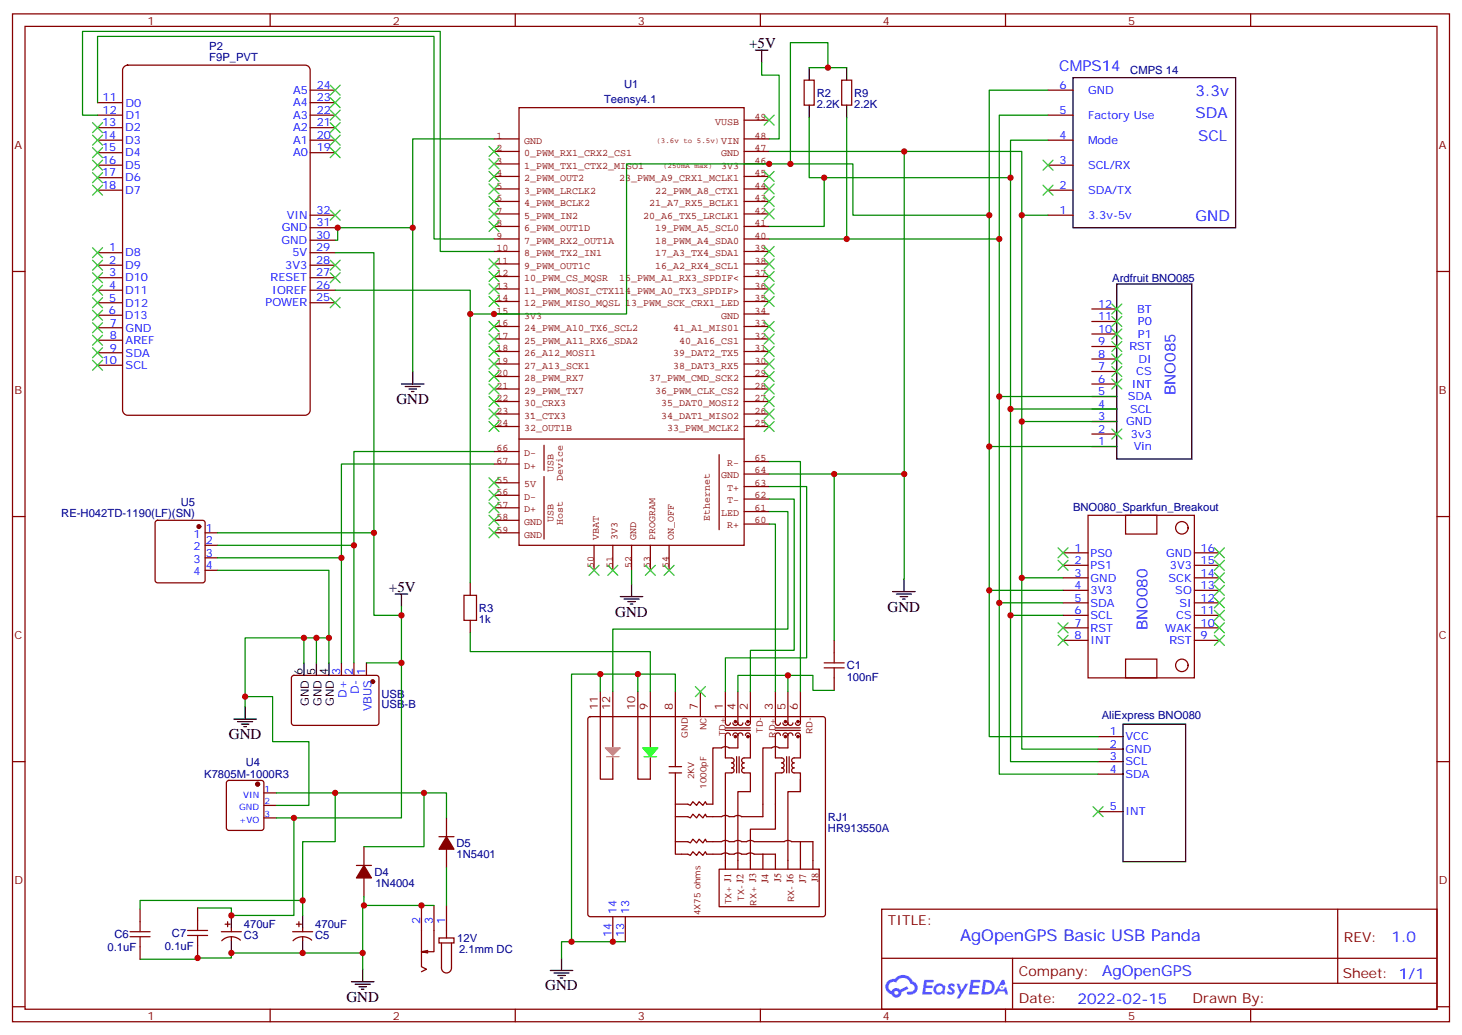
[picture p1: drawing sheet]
<svg xmlns="http://www.w3.org/2000/svg" width="412mm" height="292mm" viewBox="0 0 412 292" stroke-linecap="round" stroke-linejoin="round" font-family="sans-serif">
<g fill="none" stroke="#870000" stroke-width=".35">
<path d="M3.5 3.9h405.4v284.4h-405.4zM7.1 7.4h398.2v277.3h-398.2zM76.2 3.9v3.5M145.3 3.9v3.5M214.5 3.9v3.5M283.6 3.9v3.5M352.8 3.9v3.5M3.5 76.6h3.6M405.3 76.6h3.6M3.5 145.7h3.6M405.3 145.7h3.6M3.5 214.9h3.6"/>
<path d="M405.3 214.9h3.6M248.7 256.5h156.6v28.2h-156.6zM377.3 256.5v20.9M248.7 270.4h156.5M285.6 277.4h119.6M285.6 270.4v14.1M3.5 284h3.6M76.2 284.7v3.6M145.3 284.7v3.6M214.5 284.7v3.6M283.6 284.7v3.6M352.8 284.7v3.6"/>
<path d="M405.3 284h3.6"/>
</g>
<g fill="#5487ff">
<path d="M267.7 277.7a1.22 1.22 0 0 1 1.7 .2l-.4 .6a.47 .47 0 0 0-.3-.4 .47 .47 0 0 0-.5 .2v.1a1.23 1.23 0 0 1 .8 2 1.44 1.44 0 0 1-2-.3l.5-.6 .7 .5a.29 .29 0 0 0 .3-.3 .29 .29 0 0 0-.2-.3 1.04 1.04 0 0 1-.6-1.7z"/>
<path d="M260.7 276.4h2.4l.3 .2-.2 .5-1.8 .1-.1 .8h1.5l.3 .4-.3 .4h-1.6l-.2 1.1h1.7l.2 .3-.2 .3-2.6 .1z"/>
<path d="M273.8 276.4h2.4l.3 .2-.1 .5-1.8 .1-.2 .8h1.6l.3 .4-.4 .4h-1.6l-.1 1.1h1.7l.2 .3-.2 .3-2.6 .1z"/>
<path d="M282.6 276.4h.7l.3 1.3-.6 .3a.69 .69 0 0 0-1 .3 .69 .69 0 0 0 .4 .9 .69 .69 0 0 0 .9-.6l.5-.2 .6 2.2h-.8l-.2-.9h-1.8l-.5 .9h-.8z"/>
<path d="M269.8 277.5h.8l.6 1.8 1.1-1.8h.9l-2.6 4.2h-.8l.9-1.5z"/>
<path d="M277.4 276.4l-.6 4.2h1.3a2.11 2.11 0 0 0 2.5-2.1 2.11 2.11 0 0 0-2.5-2.1zM278.1 277.2a1.39 1.39 0 0 1 1.7 1.4 1.39 1.39 0 0 1-1.8 1.3h-.3z"/>
<path d="M263.7 278.1a1.54 1.54 0 0 0-.1 2.1 1.54 1.54 0 0 0 2.2 .1l.6 .3 .3-2.3-.2-.3h-.4a1.49 1.49 0 0 0-2.4 .1zM264 279.1a.94 .94 0 0 1 1.8 0 .94 .94 0 0 1-1.8 0z"/>
<path d="M250.4 276.8a2.18 2.18 0 0 0 1.1 3.7 1.44 1.44 0 0 0 1.6 .9 1.44 1.44 0 0 0 1.2-1.4l2-1-.5-.8-1.9 1a1.47 1.47 0 0 0-2.4 .4 1.39 1.39 0 0 1-.7-1.9 1.39 1.39 0 0 1 2-.5 2.12 2.12 0 0 1 2.2-1.3 2.12 2.12 0 0 1 1.9 1.7 1.14 1.14 0 0 1 1.1 1.4 1.14 1.14 0 0 1-1.7 .7 .43 .43 0 0 0-.5 .4 .43 .43 0 0 0 .4 .5 1.98 1.98 0 0 0 2.5-1.2 1.98 1.98 0 0 0-1.2-2.6 3.1 3.1 0 0 0-5.3-.6l-.9 .1zM252.3 280.1a.55 .55 0 0 1 1.1 0 .55 .55 0 0 1-1.1 0z"/>
<circle cx="282.6" cy="278.5" r=".26"/>
</g>
<g fill="none" stroke="#850000" stroke-width=".35">
<path d="M139.3 39.2h7.1M146.4 30.4h63.5v123.4h-63.5zM209.9 39.2h7.1M209.9 33.9h7.1M139.3 56.8h7.1M139.3 53.3h7.1M139.3 49.8h7.1M139.3 46.2h7.1M139.3 42.7h7.1M209.9 56.8h7.1M209.9 53.3h7.1M209.9 49.8h7.1"/>
<path d="M209.9 46.2h7.1M209.9 42.7h7.1M139.3 70.9h7.1M139.3 74.5h7.1M139.3 78h7.1M139.3 67.4h7.1M139.3 63.9h7.1M139.3 60.4h7.1M209.9 70.9h7.1M209.9 74.5h7.1M209.9 78h7.1M209.9 67.4h7.1"/>
<path d="M209.9 63.9h7.1M209.9 60.4h7.1M139.3 81.5h7.1M139.3 85.1h7.1M139.3 88.6h7.1M139.3 92.1h7.1M139.3 95.6h7.1M139.3 99.2h7.1M209.9 81.5h7.1M209.9 85.1h7.1M209.9 88.6h7.1M209.9 92.1h7.1"/>
<path d="M209.9 95.6h7.1M209.9 99.2h7.1M139.3 102.7h7.1M139.3 106.2h7.1M139.3 109.7h7.1M139.3 113.3h7.1M139.3 116.8h7.1M149.9 116.8h.1M209.9 102.7h7.1M209.9 106.2h7.1M209.9 109.7h7.1M209.9 113.3h7.1"/>
<path d="M209.9 116.8h7.1M139.3 120.3h7.1M139.3 136.2h7.1M139.3 139.7h7.1M139.3 127.4h7.1M139.3 130.9h7.1M146.4 123.9h63.5M153.5 125.6v7.1M153.5 134.4v17.7M202.8 128.3v21.1M209.9 120.3h7.1M209.9 137.3h7.1"/>
<path d="M209.9 133.7h7.1M209.9 130.2h7.1M139.3 143.3h7.1M139.3 146.8h7.1M139.3 150.3h7.1M167.6 153.8v7.1M172.9 153.8v7.1M178.2 153.8v7.1M183.4 153.8v7.1M188.7 153.8v7.1M209.9 147.8h7.1M209.9 144.3h7.1"/>
<path d="M209.9 140.8h7.1"/>
</g>
<g fill="none" stroke="#000" stroke-width=".35">
<path d="M213.1 14.1h3.5M214.8 14.1v3.6M228.2 19.1v3.5M238.8 19.1v3.5M228.2 29.7v3.5M238.8 29.7v3.5M302.7 21.9h45.8v42.3h-45.8zM315 80.1h21.2v49.4h-21.2zM113.2 108.3h6.4M114.3 109h4.2M115.4 109.7h2.1M116.1 110.5h.7"/>
<path d="M116.4 104.8v3.5M111.5 167.6h3.5M113.2 167.6v3.5M175 168.3h6.3M176 169h4.3M177.1 169.7h2.1M177.8 170.4h.7M178.2 164.8v3.5M251.8 166.9h6.3M252.9 167.6h4.2M253.9 168.3h2.1M254.6 169h.7"/>
<path d="M255 163.4v3.5M69.1 199.4v3.5M85.7 187v3.5M89.3 187v3.5M92.8 187v3.5M66 202.9h6.3M67 203.6h4.3M68.1 204.3h2.1M68.8 205h.7M316.8 204.3h17.6v38.8h-17.6zM65.3 258.3v3.5M85.4 258.3v3.5"/>
<path d="M65.3 265.3v3.6M85.4 265.3v3.6M99.1 277h6.4M100.2 277.7h4.2M101.2 278.4h2.2M102 279.1h.7M102.3 273.4v3.6M155.2 273.8h6.4M156.3 274.5h4.2M157.3 275.2h2.2M158 275.9h.7M158.4 270.3v3.5"/>
</g>
<g fill="none" stroke="#870000" stroke-width=".35">
<path d="M27.5 32.5h7.1M27.5 39.5h7.1M27.5 29h7.1M27.5 36h7.1M87.5 25.4h7M87.5 32.5h7M87.5 39.5h7M87.5 29h7M87.5 36h7M226.8 22.6h2.9v7.1h-2.9zM237.4 22.6h2.8v7.1h-2.8zM295.6 25.4h7.1"/>
<path d="M295.6 32.5h7.1M295.6 39.5h7.1M27.5 46.6h7.1M27.5 53.7h7.1M27.5 43.1h7.1M27.5 50.1h7.1M87.5 43.1h7M295.6 46.6h7.1M295.6 53.7h7.1M27.5 71.3h7.1M27.5 74.8h7.1M27.5 78.4h7.1"/>
<path d="M87.5 60.7h7M87.5 71.3h7M87.5 74.8h7M87.5 78.4h7M87.5 67.8h7M87.5 64.2h7M295.6 60.7h7.1M27.5 81.9h7.1M27.5 85.4h7.1M27.5 88.9h7.1M27.5 92.5h7.1M27.5 96h7.1"/>
<path d="M27.5 99.5h7.1M87.5 81.9h7M87.5 85.4h7M308 97.8h7M308 94.2h7M308 90.7h7M308 87.2h7M27.5 103h7.1M308 118.9h7M308 115.4h7M308 111.9h7M308 108.3h7"/>
<path d="M308 104.8h7M308 101.3h7M308 126h7M308 122.4h7M44 147l.4-.2h12.7l.5 .2 .3 .5v16.2l-.3 .5-.5 .2h-12.7l-.4-.2-.3-.5v-16.2zM57.9 150.3h3.5M57.9 153.8h3.5M57.9 157.4h3.5M299.9 159.5h7M299.9 156h7M306.9 145.4h30v45.8h-30zM317.5 145.4h8.8v5.3h-8.8z"/>
<path d="M336.9 159.5h7.1M336.9 156h7.1M57.9 160.9h3.5M132.6 164.4v3.6M132.6 175v3.5M299.9 163h7M299.9 166.5h7M299.9 170.1h7M299.9 173.6h7M299.9 177.1h7M336.9 163h7.1M336.9 166.5h7.1"/>
<path d="M336.9 170.1h7.1M336.9 173.6h7.1M336.9 177.1h7.1M82.4 190.7l.5-.2 23.6 .1 .4 .6-.1 13-.6 .4h-23.6l-.4-.7v-12.7zM96.3 187v3.5M99.8 187v3.5M103.4 187v3.5M169.3 195.1v24.7h3.6v-6M172.9 195.1v15.5M179.9 195.1v24.7h3.5v-6M183.4 195.1v15.5M190.5 195.1v21.2"/>
<path d="M197.6 195.1v7.1M204.6 195.1v8.8a.71 .71 0 0 0 .7 .7 .71 .71 0 0 0 .7-.7M208.1 195.1v8.8M211.7 195.1v8.8a.71 .71 0 0 1-.7 .7 .71 .71 0 0 1-.7-.7M218.7 195.1v8.8a.71 .71 0 0 0 .7 .7 .71 .71 0 0 0 .7-.7M222.2 195.1v8.8M225.8 195.1v8.8a.71 .71 0 0 1-.7 .7 .71 .71 0 0 1-.7-.7M235.3 180.7v3.5M235.3 191.2v3.6M299.9 180.7h7M317.5 185.9h8.8v5.3h-8.8zM336.9 180.7h7.1"/>
<path d="M166 202.4l.5-.2h65.6l.5 .2 .2 .5v55l-.2 .5-.5 .2h-65.6l-.5-.2-.2-.5v-55zM188.7 218.1h3.6M188.7 216.3h3.6M190.5 218.1v22.9h3.5l.7 .3 .7-1 1.1 1 .7-1 1.1 1 .7-1 .3 .7h4.3M203.6 211h-2.5v15.9h-1.8l-.3-.7-.7 1-1.1-1-.7 1-1.1-1-.7 1-.7-.3h-3.5M204.6 205.4h7.1M204.6 206.1h7.1M206 207.5a.71 .71 0 0 0-.7-.7 .71 .71 0 0 0-.7 .7v6.3h1.8a.71 .71 0 0 1 .7 .7 .71 .71 0 0 1-.7 .7 .71 .71 0 0 1 .7 .7 .71 .71 0 0 1-.7 .7 .71 .71 0 0 1 .7 .7 .71 .71 0 0 1-.7 .8h-1.8v27.1M206.7 203.9a.71 .71 0 0 0 .7 .7 .71 .71 0 0 0 .7-.7M206.7 207.5a.71 .71 0 0 1 .7-.7 .71 .71 0 0 1 .7 .7M207.8 213.5v4.6M208.1 203.9a.71 .71 0 0 0 .7 .7 .71 .71 0 0 0 .7-.7"/>
<path d="M208.1 207.5a.71 .71 0 0 1 .7-.7 .71 .71 0 0 1 .7 .7M208.1 207.5v3.5h-2.4a1.77 1.77 0 0 0-2.1 0M208.5 213.5v4.6M210.3 207.5a.71 .71 0 0 1 .7-.7 .71 .71 0 0 1 .7 .7v6.3h-1.8a.71 .71 0 0 0-.7 .7 .71 .71 0 0 0 .7 .7 .71 .71 0 0 0-.7 .7 .71 .71 0 0 0 .7 .7 .71 .71 0 0 0-.7 .7 .71 .71 0 0 0 .7 .8h1.8v5.2h-3.6v21.9M218.7 205.4h7.1M218.7 206.1h7.1M220.1 207.5a.71 .71 0 0 0-.7-.7 .71 .71 0 0 0-.7 .7v6.3h1.8a.71 .71 0 0 1 .7 .7 .71 .71 0 0 1-.7 .7 .71 .71 0 0 1 .7 .7 .71 .71 0 0 1-.7 .7 .71 .71 0 0 1 .7 .7 .71 .71 0 0 1-.7 .8h-1.8v15.8h-7v11.3M220.8 203.9a.71 .71 0 0 0 .7 .7 .71 .71 0 0 0 .7-.7M220.8 207.5a.71 .71 0 0 1 .7-.7 .71 .71 0 0 1 .7 .7M221.9 213.5v4.6M222.2 203.9a.71 .71 0 0 0 .8 .7 .71 .71 0 0 0 .7-.7M222.2 207.5a.71 .71 0 0 1 .8-.7 .71 .71 0 0 1 .7 .7"/>
<path d="M222.2 207.5v3.5h-2.4a1.77 1.77 0 0 0-2.1 0h-2.5v19.4h-6a1.77 1.77 0 0 0-2.1 0h-1.4a1.77 1.77 0 0 0-2.1 0M222.6 213.5v4.6M224.4 207.5a.71 .71 0 0 1 .7-.7 .71 .71 0 0 1 .7 .7v6.3h-1.8a.71 .71 0 0 0-.7 .7 .71 .71 0 0 0 .7 .7 .71 .71 0 0 0-.7 .7 .71 .71 0 0 0 .7 .7 .71 .71 0 0 0-.7 .7 .71 .71 0 0 0 .7 .8h1.8v5.2M225.8 219.8v3.5h-3.6v21.9M309.7 207.8h7.1M309.7 211.3h7.1M309.7 214.9h7.1M309.7 218.4h7.1M64.1 220.4l.5-.2h9.1l.5 .2 .2 .5v12.7l-.2 .5-.5 .2h-9.1l-.5-.3-.2-.4v-12.7zM74.4 223.7h3.6M74.4 227.2h3.6M74.4 230.8h3.6"/>
<path d="M102.7 238.9v5.3M123.8 236h4.3M125.9 230.8v5.2M125.9 239.6v5.3M190.5 230.4h3.5l.7 .4 .7-1.1 1.1 1.1 .7-1.1 1.1 1.1 .7-1.1 .3 .7h4.3M190.5 237.5h3.5l.7 .3 .7-1.1 1.1 1.1 .7-1.1 1.1 1.1 .7-1.1 .3 .8h4.3M203.6 237.4a1.77 1.77 0 0 1 2.1 .1l1.4-.1a1.77 1.77 0 0 1 2.1 .1l1.4-.1a1.77 1.77 0 0 1 2.1 .1h8.5a1.77 1.77 0 0 1 2.1 0h6v7.7M225.8 237.5v7.7M309.7 229h7.1M39.5 256.5v3.5M55.7 256.2v3.5M100.5 244.2h4.3"/>
<path d="M102.7 247.7v5.3M118.9 255.4v17.3l1.4 .7-1.4 .7M122.4 255.4v13.1h-3.5l1.7 .4M125.9 255.4v9.2M172.9 258.6v7.1M176.4 258.6v7.1M202.8 245.2h28.3v10.6h-28.3zM203.6 241a1.77 1.77 0 0 1 2.1 0h1.4a1.77 1.77 0 0 1 2.1 0h1.4a1.77 1.77 0 0 1 2.1 0h6v4.2M215.2 241v4.2M39.5 267.1v3.5M55.7 266.7v3.6M62.4 262.9h5.7"/>
<path d="M63.5 260.7h1.4M64.2 260v1.4M65.3 261.8v1.1M65.3 264.3v1M67.8 265.2a3.8 3.8 0 0 0-5.2 .2M82.5 262.9h5.7M83.6 260.7h1.4M84.3 260v1.4M85.4 261.8v1.1M85.4 264.3v1M87.9 265.2a3.8 3.8 0 0 0-5.2 .2M120.6 268.1l-1.7 .4"/>
<path d="M123.8 264.6h4.3v1.4h-4.3zM124.5 266v7.1a1.41 1.41 0 0 0 1.4 1.4 1.41 1.41 0 0 0 1.5-1.4v-7.1"/>
<circle cx="333.4" cy="148.9" r="1.76"/>
<circle cx="333.4" cy="187.7" r="1.76"/>
</g>
<path d="M34.9 19l1.1-.6h50.1a1.41 1.41 0 0 1 1.4 1.4v95.9a1.51 1.51 0 0 1-1.4 1.5h-50.1a1.51 1.51 0 0 1-1.4-1.5v-95.9z" fill="none" stroke="#800000" stroke-width=".35"/>
<g fill="none" stroke="#008700" stroke-width=".35">
<path d="M214.8 17.7v3.5h5v18h-2.8M228.2 19.1h5.3v-7.1h-10.5v34.2M233.5 19.1h5.3M27.5 29v-18.7h94.9v57.1h16.9M27.5 32.5h-4.2v-23.6h100.9v62h15.1M139.3 39.2h-22.9v65.6M228.2 33.2v16.9h4.3v13.8h-15.5M238.8 33.2v34.2h-21.8M295.6 39.5h-10.6v75.9h30M295.6 32.5h-13.7v79.4h33.1M295.6 25.4h-16.6v35.3M217 42.7h38.1v91"/>
<path d="M232.5 50.1h52.5M255.1 42.7h33.1v18M94.5 64.2h.7v3.6h-.7M94.5 71.3h11v102.3h7.7M95.2 64.2h21.2M238.8 67.4h43.1M295.6 60.7h-7.4v58.2h26.8M94.5 81.9h38.1v6.7h44.1v-42.4h63.9v14.5h38.4v147.1h30.7M132.6 88.6v75.8M281.9 111.9v58.2h18M285 115.4v58.2h14.9M288.2 118.9v44.1h11.7"/>
<path d="M139.3 130.9h-43v56.1M139.3 127.4h-39.5v59.6M217 130.2h8.8v64.9M217 133.7h38.1v29.7M217 137.3h10.5v48.3h-22.9v9.5M235.3 133.7v47M279 126h36M61.4 150.3h44.1M61.4 153.8h38.4M61.4 157.4h34.9M217 144.3h5.2v33.2h-49.3v17.6M217 147.8h1.7v47.3"/>
<path d="M217 140.8h7v42.7h-12.3v11.6M61.4 160.9h31.4v19.1M85.7 180v7M89.3 180v7M113.2 171.1v15.9h-9.8M132.6 178.5v5.3h50.8v11.3M178.2 160.9v3.9M279 166.5h20.9M281.9 170.1v48.3h27.8M285 173.6v41.3h24.7M288.2 163v48.3h21.5M69.1 196.5h7.8v12.7h10.2v18h-9.1"/>
<path d="M92.8 187v-7h-23.7v19.4M113.2 187v43.8h-35.2M169.3 190.2v4.9M179.9 195.1v-4.9h-18.7v75.5M179.9 190.2h10.6v4.9M208.1 195.1v-4.6h14.1v4.6M222.2 190.5h7.1v4.3h6M78 223.7h47.9v7.1M82.9 230.8v27.5h-17.6v-2.1h-9.6M94.5 223.7v13.8h-9.1v20.8M119.6 223.7v15.2h-16.9M85.4 254h-45.9v2.5"/>
<path d="M102.7 253v2.4M122.4 255.4h-20.1v18M125.9 244.9v10.5M102.3 268.9h-37v1.4h-9.6v.3h-16.2M176.4 265.7h-18v4.6"/>
</g>
<g fill="#870000" stroke="#870000" stroke-width=".35">
<path d="M125.9 236l2.2 3.6h-4.3z"/>
<path d="M102.7 244.2l2.1 3.5h-4.3z"/>
<circle cx="105.1" cy="192.3" r=".53"/>
<circle cx="72.7" cy="221.2" r=".53"/>
<circle cx="56.1" cy="148.6" r=".53"/>
</g>
<g fill="none" stroke="#3c3" stroke-width=".35">
<path d="M26.1 34.6l2.8 2.8M26.1 38.1l2.8 2.9M28.9 34.6l-2.8 2.8M28.9 38.1l-2.8 2.9M93.1 24l2.9 2.8M93.1 27.6l2.9 2.8M93.1 31.1l2.9 2.8M93.1 34.6l2.9 2.8M93.1 38.1l2.9 2.9M96 24l-2.9 2.8M96 31.1l-2.9 2.8M96 34.6l-2.9 2.8"/>
<path d="M96 27.6l-2.9 2.8M96 38.1l-2.9 2.9M215.5 32.5l2.9 2.8M218.4 32.5l-2.9 2.8M26.1 41.7l2.8 2.8M26.1 45.2l2.8 2.8M26.1 48.7l2.8 2.8M26.1 52.2l2.8 2.9M28.9 41.7l-2.8 2.8M28.9 45.2l-2.8 2.8M28.9 48.7l-2.8 2.8M28.9 52.2l-2.8 2.9"/>
<path d="M93.1 59.3l2.9 2.8M93.1 41.7l2.9 2.8M96 59.3l-2.9 2.8M96 41.7l-2.9 2.8M137.9 58.9l2.9 2.9M137.9 55.4l2.9 2.8M137.9 51.9l2.9 2.8M137.9 48.4l2.9 2.8M137.9 44.8l2.9 2.9M137.9 41.3l2.9 2.8M140.8 58.9l-2.9 2.9M140.8 55.4l-2.9 2.8"/>
<path d="M140.8 51.9l-2.9 2.8M140.8 48.4l-2.9 2.8M140.8 44.8l-2.9 2.9M140.8 41.3l-2.9 2.8M215.5 48.4l2.9 2.8M215.5 51.9l2.9 2.8M215.5 55.4l2.9 2.8M215.5 58.9l2.9 2.9M218.4 48.4l-2.9 2.8M218.4 51.9l-2.9 2.8M218.4 55.4l-2.9 2.8M218.4 58.9l-2.9 2.9"/>
<path d="M294.2 45.2l2.8 2.8M294.2 52.2l2.8 2.9M297 45.2l-2.8 2.8M297 52.2l-2.8 2.9M26.1 69.9l2.8 2.8M26.1 73.4l2.8 2.8M26.1 76.9l2.8 2.9M28.9 69.9l-2.8 2.8M28.9 73.4l-2.8 2.8M28.9 76.9l-2.8 2.9M93.1 76.9l2.9 2.9M93.1 73.4l2.9 2.8"/>
<path d="M96 76.9l-2.9 2.9M96 73.4l-2.9 2.8M137.9 76.6l2.9 2.8M137.9 73.1l2.9 2.8M137.9 62.5l2.9 2.8M140.8 76.6l-2.9 2.8M140.8 73.1l-2.9 2.8M140.8 62.5l-2.9 2.8M215.5 69.5l2.9 2.9M215.5 73.1l2.9 2.8M215.5 76.6l2.9 2.8M218.4 69.5l-2.9 2.9"/>
<path d="M218.4 73.1l-2.9 2.8M218.4 76.6l-2.9 2.8M26.1 80.5l2.8 2.8M26.1 84l2.8 2.8M26.1 87.5l2.8 2.8M26.1 91.1l2.8 2.8M26.1 94.6l2.8 2.8M26.1 98.1l2.8 2.8M28.9 80.5l-2.8 2.8M28.9 84l-2.8 2.8M28.9 87.5l-2.8 2.8M28.9 91.1l-2.8 2.8"/>
<path d="M28.9 94.6l-2.8 2.8M28.9 98.1l-2.8 2.8M93.1 84l2.9 2.8M96 84l-2.9 2.8M137.9 97.8l2.9 2.8M137.9 94.2l2.9 2.8M137.9 90.7l2.9 2.8M137.9 83.6l2.9 2.9M137.9 80.1l2.9 2.8M140.8 97.8l-2.9 2.8M140.8 94.2l-2.9 2.8M140.8 90.7l-2.9 2.8"/>
<path d="M140.8 83.6l-2.9 2.9M140.8 80.1l-2.9 2.8M215.5 80.1l2.9 2.8M215.5 83.6l2.9 2.9M215.5 90.7l2.9 2.8M215.5 94.2l2.9 2.8M215.5 97.8l2.9 2.8M218.4 80.1l-2.9 2.8M218.4 83.6l-2.9 2.9M218.4 90.7l-2.9 2.8M218.4 94.2l-2.9 2.8M218.4 97.8l-2.9 2.8"/>
<path d="M313.6 99.9l2.8 2.8M313.6 96.3l2.8 2.9M313.6 92.8l2.8 2.8M313.6 89.3l2.8 2.8M313.6 85.8l2.8 2.8M316.4 99.9l-2.8 2.8M316.4 96.3l-2.8 2.9M316.4 92.8l-2.8 2.8M316.4 89.3l-2.8 2.8M316.4 85.8l-2.8 2.8M26.1 101.6l2.8 2.9M28.9 101.6l-2.8 2.9"/>
<path d="M137.9 118.9l2.9 2.8M137.9 115.4l2.9 2.8M137.9 111.9l2.9 2.8M137.9 108.3l2.9 2.9M137.9 104.8l2.9 2.8M137.9 101.3l2.9 2.8M140.8 118.9l-2.9 2.8M140.8 115.4l-2.9 2.8M140.8 111.9l-2.9 2.8M140.8 108.3l-2.9 2.9M140.8 104.8l-2.9 2.8M140.8 101.3l-2.9 2.8"/>
<path d="M215.5 101.3l2.9 2.8M215.5 104.8l2.9 2.8M215.5 108.3l2.9 2.9M215.5 111.9l2.9 2.8M215.5 115.4l2.9 2.8M215.5 118.9l2.9 2.8M218.4 115.4l-2.9 2.8M218.4 101.3l-2.9 2.8M218.4 104.8l-2.9 2.8M218.4 108.3l-2.9 2.9M218.4 111.9l-2.9 2.8M218.4 118.9l-2.9 2.8"/>
<path d="M313.6 106.9l2.8 2.8M313.6 103.4l2.8 2.8M316.4 106.9l-2.8 2.8M316.4 103.4l-2.8 2.8M137.9 134.8l2.9 2.8M137.9 138.3l2.9 2.8M140.8 134.8l-2.9 2.8M140.8 138.3l-2.9 2.8M313.6 121l2.8 2.9M316.4 121l-2.8 2.9M137.9 141.9l2.9 2.8M137.9 145.4l2.9 2.8"/>
<path d="M137.9 148.9l2.9 2.8M140.8 141.9l-2.9 2.8M140.8 145.4l-2.9 2.8M140.8 148.9l-2.9 2.8M166.2 159.5l2.8 2.8M169 159.5l-2.8 2.8M171.4 159.5l2.9 2.8M174.3 159.5l-2.9 2.8M182 159.5l2.9 2.8M184.9 159.5l-2.9 2.8M187.3 159.5l2.8 2.8M190.1 159.5l-2.8 2.8"/>
<path d="M298.4 154.6l2.9 2.8M298.4 158.1l2.9 2.8M301.3 154.6l-2.9 2.8M301.3 158.1l-2.9 2.8M342.5 154.6l2.9 2.8M342.5 158.1l2.9 2.8M345.4 154.6l-2.9 2.8M345.4 158.1l-2.9 2.8M298.4 175.7l2.9 2.8M298.4 179.2l2.9 2.9M301.3 175.7l-2.9 2.8M301.3 179.2l-2.9 2.9"/>
<path d="M342.5 161.6l2.9 2.8M342.5 165.1l2.9 2.9M342.5 168.7l2.9 2.8M342.5 172.2l2.9 2.8M342.5 175.7l2.9 2.8M342.5 179.2l2.9 2.9M345.4 161.6l-2.9 2.8M345.4 165.1l-2.9 2.9M345.4 168.7l-2.9 2.8M345.4 172.2l-2.9 2.8M345.4 175.7l-2.9 2.8M345.4 179.2l-2.9 2.9"/>
<path d="M196.1 193.7l2.9 2.8M199 193.7l-2.9 2.8M308.3 227.6l2.8 2.8M311.1 227.6l-2.8 2.8"/>
</g>
<g fill="#870000" stroke="#870000" stroke-width=".28">
<circle cx="225.1" cy="203.6" r=".35"/>
<circle cx="221.5" cy="203.6" r=".35"/>
<circle cx="225.1" cy="207.8" r=".35"/>
<circle cx="221.5" cy="207.8" r=".35"/>
<circle cx="211" cy="203.6" r=".35"/>
<circle cx="207.4" cy="203.6" r=".35"/>
<circle cx="211" cy="207.8" r=".35"/>
<circle cx="207.4" cy="207.8" r=".35"/>
</g>
<path d="M181.3 211h4.3l-2.2 2.5z" fill="#0f0" stroke="#0f0" stroke-width=".35"/>
<path d="M170.7 211h4.3l-2.1 2.1z" fill="#ffed00" stroke="#ffed00" stroke-width=".35"/>
<path d="M181.7 213.5h3.5" fill="none" stroke="#0f0" stroke-width=".35"/>
<path d="M171.1 213.5h3.5" fill="none" stroke="#ffed00" stroke-width=".35"/>
<g fill="none" stroke="#a10000" stroke-width=".35">
<path d="M130.9 168h3.5v7h-3.5zM232.5 187h5.6M232.5 188.4h5.6M235.3 184.2v2.8M235.3 188.4v2.8M55.7 259.7v2.8M36.7 264.3h5.6M36.7 262.9h5.6M39.5 260v2.9M39.5 264.3v2.8M52.9 263.9h5.7M52.9 262.5h5.7"/>
<path d="M55.7 263.9v2.8"/>
</g>
<g fill="#c00">
<circle cx="233.5" cy="19.1" r=".88"/>
<circle cx="85.7" cy="180" r=".88"/>
<circle cx="89.3" cy="180" r=".88"/>
<circle cx="279" cy="126" r=".88"/>
<circle cx="279" cy="166.5" r=".88"/>
<circle cx="281.9" cy="170.1" r=".88"/>
<circle cx="285" cy="173.6" r=".88"/>
<circle cx="288.2" cy="163" r=".88"/>
<circle cx="285" cy="115.4" r=".88"/>
<circle cx="288.2" cy="118.9" r=".88"/>
<circle cx="223" cy="46.2" r=".88"/>
<circle cx="217" cy="46.2" r=".88"/>
<circle cx="69.1" cy="196.5" r=".88"/>
<circle cx="113.2" cy="187" r=".88"/>
<circle cx="118.9" cy="255.4" r=".88"/>
<circle cx="102.3" cy="268.9" r=".88"/>
<circle cx="85.4" cy="268.9" r=".88"/>
<circle cx="102.7" cy="255.4" r=".88"/>
<circle cx="119.6" cy="223.7" r=".88"/>
<circle cx="94.5" cy="223.7" r=".88"/>
<circle cx="82.9" cy="230.8" r=".88"/>
<circle cx="113.2" cy="173.6" r=".88"/>
<circle cx="95.3" cy="64.2" r=".88"/>
<circle cx="116.4" cy="64.2" r=".88"/>
<circle cx="139.3" cy="88.6" r=".88"/>
<circle cx="65.3" cy="268.9" r=".88"/>
<circle cx="55.7" cy="270.3" r=".88"/>
<circle cx="65.3" cy="258.3" r=".88"/>
<circle cx="85.4" cy="254" r=".88"/>
<circle cx="172.9" cy="265.7" r=".88"/>
<circle cx="161.2" cy="265.7" r=".88"/>
<circle cx="169.3" cy="190.2" r=".88"/>
<circle cx="132.6" cy="88.6" r=".88"/>
<circle cx="179.9" cy="190.2" r=".88"/>
<circle cx="222.3" cy="190.5" r=".88"/>
<circle cx="235.3" cy="133.7" r=".88"/>
<circle cx="281.9" cy="111.9" r=".88"/>
<circle cx="279" cy="60.7" r=".88"/>
<circle cx="238.8" cy="67.4" r=".88"/>
<circle cx="281.9" cy="67.4" r=".88"/>
<circle cx="285" cy="50.1" r=".88"/>
<circle cx="232.5" cy="50.1" r=".88"/>
<circle cx="105.5" cy="150.3" r=".88"/>
<circle cx="99.8" cy="153.8" r=".88"/>
<circle cx="96.3" cy="157.4" r=".88"/>
<circle cx="92.8" cy="180" r=".88"/>
<circle cx="255.1" cy="133.7" r=".88"/>
<circle cx="288.2" cy="60.7" r=".88"/>
<circle cx="255.1" cy="42.7" r=".88"/>
</g>
<text font-size="4.6" fill="#00f" x="270.8" y="265.5">AgOpenGPS Basic USB Panda</text>
<g font-size="4.2">
<text x="211.3" y="13.4">+5V</text>
<text x="111.8" y="114">GND</text>
<text x="109.7" y="166.9">+5V</text>
<text x="173.6" y="174">GND</text>
<text x="250.4" y="172.5">GND</text>
<text x="64.6" y="208.5">GND</text>
<text x="153.8" y="279.4">GND</text>
<text x="97.7" y="282.6">GND</text>
</g>
<g font-size="4.2" fill="#00f">
<text x="298.8" y="20.1">CMPS14</text>
<text x="337.3" y="27.2">3.3v</text>
<text x="337.3" y="33.2">SDA</text>
<text x="338" y="39.9">SCL</text>
<text x="337.3" y="62.5">GND</text>
<text x="331.6" y="111.5" transform="rotate(-90 331.6 111.5)">BNO085</text>
<text x="323.7" y="177.8" transform="rotate(-90 323.7 177.8)">BNO080</text>
<text x="392.5" y="265.8">1.0</text>
<text x="310.9" y="275.3">AgOpenGPS</text>
<text x="304" y="283.1">2022-02-15</text>
</g>
<g font-size="3.9" fill="#800">
<text x="250.5" y="261.1">TITLE:</text>
<text x="379.1" y="265.8">REV:</text>
<text x="287.4" y="275.3">Company:</text>
<text x="378.7" y="275.9">Sheet: 1/1</text>
<text x="287.4" y="283">Date:</text>
<text x="336.4" y="283.1">Drawn By:</text>
</g>
<g font-size="3.2" fill="#800">
<text x="41.6" y="6.9">1</text>
<text x="110.8" y="6.9">2</text>
<text x="179.9" y="6.9">3</text>
<text x="249.1" y="6.9">4</text>
<text x="318.2" y="6.9">5</text>
<text x="4.1" y="42">A</text>
<text x="405.9" y="42">A</text>
<text x="4.1" y="111.2">B</text>
<text x="405.9" y="111.2">B</text>
<text x="4.1" y="180.3">C</text>
<text x="405.9" y="180.3">C</text>
<text x="168.6" y="200.4" transform="rotate(-90 168.6 200.4)">11</text>
<text x="172.2" y="200.4" transform="rotate(-90 172.2 200.4)">12</text>
<text x="179.2" y="200.4" transform="rotate(-90 179.2 200.4)">10</text>
<text x="182.7" y="200.4" transform="rotate(-90 182.7 200.4)">9</text>
<text x="189.8" y="200.4" transform="rotate(-90 189.8 200.4)">8</text>
<text x="196.8" y="200.4" transform="rotate(-90 196.8 200.4)">7</text>
<text x="203.9" y="200.4" transform="rotate(-90 203.9 200.4)">1</text>
<text x="207.4" y="200.4" transform="rotate(-90 207.4 200.4)">4</text>
<text x="211" y="200.4" transform="rotate(-90 211 200.4)">2</text>
<text x="218" y="200.4" transform="rotate(-90 218 200.4)">3</text>
<text x="221.5" y="200.4" transform="rotate(-90 221.5 200.4)">5</text>
<text x="225.1" y="200.4" transform="rotate(-90 225.1 200.4)">6</text>
<text x="4.1" y="249.4">D</text>
<text x="405.9" y="249.4">D</text>
<text x="41.6" y="287.7">1</text>
<text x="110.8" y="287.7">2</text>
<text x="179.9" y="287.7">3</text>
<text x="249.1" y="287.7">4</text>
<text x="318.2" y="287.7">5</text>
</g>
<g font-size="3.2" fill="#000080">
<text x="59" y="17.3">F9P_PVT</text>
<text x="59" y="14.1">P2</text>
<text x="318.8" y="20.8">CMPS 14</text>
<text x="170.4" y="29">Teensy4.1</text>
<text x="176" y="24.7">U1</text>
<text x="230.4" y="27.4">R2</text>
<text x="240.9" y="27.4">R9</text>
<text x="230.4" y="30.4">2.2K</text>
<text x="240.9" y="30.4">2.2K</text>
<text x="313.8" y="79.5">Ardfruit BNO085</text>
<text x="51" y="142.7">U5</text>
<text x="17.3" y="145.7">RE-H042TD-1190(LF)(SN)</text>
<text x="302.7" y="144">BNO080_Sparkfun_Breakout</text>
<text x="135.1" y="172.6">R3</text>
<text x="135.1" y="175.8">1k</text>
<text x="238.8" y="188.8">C1</text>
<text x="107.6" y="196.8">USB</text>
<text x="238.8" y="192.1">100nF</text>
<text x="107.6" y="199.8">USB-B</text>
<text x="310.8" y="203">AliExpress BNO080</text>
<text x="57.6" y="219.6">K7805M-1000R3</text>
<text x="69.3" y="216">U4</text>
<text x="233.5" y="231.5">RJ1</text>
<text x="128.8" y="239.1">D5</text>
<text x="233.5" y="234.7">HR913550A</text>
<text x="128.8" y="242.1">1N5401</text>
<text x="105.6" y="247.1">D4</text>
<text x="105.9" y="250.2">1N4004</text>
<text x="68.8" y="261.7">470uF</text>
<text x="88.9" y="261.7">470uF</text>
<text x="30.3" y="268.2">0.1uF</text>
<text x="32.3" y="264.7">C6</text>
<text x="46.5" y="267.9">0.1uF</text>
<text x="48.5" y="264.4">C7</text>
<text x="68.8" y="264.9">C3</text>
<text x="88.9" y="264.9">C5</text>
<text x="129" y="265.9">12V</text>
<text x="129.5" y="268.9">2.1mm DC</text>
</g>
<g font-size="3.2" fill="#00f">
<text x="28.9" y="28.6">11</text>
<text x="82.7" y="30">A4</text>
<text x="82.7" y="26.4">A5</text>
<text x="89.4" y="28.5">23</text>
<text x="89.4" y="25">24</text>
<text x="298.9" y="25.1">6</text>
<text x="306.9" y="26.5">GND</text>
<text x="28.8" y="35.7">13</text>
<text x="28.9" y="32.2">12</text>
<text x="35.4" y="30">D0</text>
<text x="35.4" y="33.6">D1</text>
<text x="82.7" y="33.5">A3</text>
<text x="89.4" y="35.6">21</text>
<text x="89.4" y="32.1">22</text>
<text x="298.9" y="32.1">5</text>
<text x="306.9" y="33.5">Factory Use</text>
<text x="28.8" y="39.2">14</text>
<text x="35.3" y="37.1">D2</text>
<text x="35.3" y="40.6">D3</text>
<text x="82.7" y="40.5">A1</text>
<text x="82.7" y="37">A2</text>
<text x="89.4" y="39.1">20</text>
<text x="298.9" y="39.2">4</text>
<text x="306.9" y="40.6">Mode</text>
<text x="28.8" y="42.7">15</text>
<text x="28.8" y="46.2">16</text>
<text x="35.3" y="44.1">D4</text>
<text x="35.3" y="47.7">D5</text>
<text x="82.7" y="44.1">A0</text>
<text x="89.4" y="42.7">19</text>
<text x="298.9" y="46.2">3</text>
<text x="306.9" y="47.7">SCL/RX</text>
<text x="28.8" y="49.8">17</text>
<text x="28.8" y="53.3">18</text>
<text x="35.3" y="51.2">D6</text>
<text x="298.9" y="53.3">2</text>
<text x="35.3" y="54.7">D7</text>
<text x="306.9" y="54.7">SDA/TX</text>
<text x="79.5" y="65.3">GND</text>
<text x="80.9" y="61.8">VIN</text>
<text x="89.3" y="63.9">31</text>
<text x="89.3" y="60.4">32</text>
<text x="298.9" y="60.4">1</text>
<text x="306.9" y="61.8">3.3v-5v</text>
<text x="30.8" y="70.9">1</text>
<text x="79.4" y="68.8">GND</text>
<text x="89.1" y="70.9">29</text>
<text x="89.1" y="67.4">30</text>
<text x="30.8" y="74.5">2</text>
<text x="35.3" y="72.4">D8</text>
<text x="35.3" y="75.9">D9</text>
<text x="80.5" y="75.8">3V3</text>
<text x="82.5" y="72.3">5V</text>
<text x="89.1" y="77.9">27</text>
<text x="89.1" y="74.4">28</text>
<text x="30.8" y="78">3</text>
<text x="30.8" y="81.5">4</text>
<text x="35.3" y="79.4">D10</text>
<text x="35.3" y="82.9">D11</text>
<text x="76.3" y="79.4">RESET</text>
<text x="76.8" y="82.9">IOREF</text>
<text x="89.1" y="81.5">26</text>
<text x="30.7" y="88.5">6</text>
<text x="30.8" y="85.1">5</text>
<text x="35.2" y="89.9">D13</text>
<text x="35.3" y="86.5">D12</text>
<text x="74.9" y="86.4">POWER</text>
<text x="89.1" y="85">25</text>
<text x="309.7" y="86.8">12</text>
<text x="320.8" y="88.2">BT</text>
<text x="31" y="92.1">7</text>
<text x="31" y="95.7">8</text>
<text x="35.4" y="93.5">GND</text>
<text x="309.7" y="93.9">10</text>
<text x="309.7" y="90.3">11</text>
<text x="321" y="95.3">P1</text>
<text x="321" y="91.8">P0</text>
<text x="31" y="99.2">9</text>
<text x="35.4" y="97.1">AREF</text>
<text x="35.4" y="100.6">SDA</text>
<text x="309.7" y="100.9">8</text>
<text x="309.7" y="97.4">9</text>
<text x="318.6" y="98.8">RST</text>
<text x="28.9" y="102.7">10</text>
<text x="35.4" y="104.1">SCL</text>
<text x="309.7" y="108">6</text>
<text x="309.7" y="104.5">7</text>
<text x="320.5" y="105.9">CS</text>
<text x="321.1" y="102.3">DI</text>
<text x="309.7" y="111.5">5</text>
<text x="318.1" y="112.9">SDA</text>
<text x="319.2" y="109.4">INT</text>
<text x="309.7" y="118.6">3</text>
<text x="309.7" y="115">4</text>
<text x="317.6" y="120">GND</text>
<text x="318.8" y="116.5">SCL</text>
<text x="309.7" y="125.6">1</text>
<text x="309.7" y="122.1">2</text>
<text x="319" y="123.5">3v3</text>
<text x="319.9" y="127">Vin</text>
<text x="58" y="150">1</text>
<text x="54.5" y="151.7">1</text>
<text x="54.5" y="155.3">2</text>
<text x="58" y="153.5">2</text>
<text x="303.1" y="155.6">1</text>
<text x="338.7" y="155.6">16</text>
<text x="54.5" y="158.8">3</text>
<text x="58" y="157">3</text>
<text x="58" y="160.5">4</text>
<text x="303.1" y="159.1">2</text>
<text x="307.6" y="160.5">PS1</text>
<text x="307.6" y="157">PS0</text>
<text x="328.9" y="157">GND</text>
<text x="330" y="160.5">3V3</text>
<text x="338.7" y="159.1">15</text>
<text x="54.5" y="162.3">4</text>
<text x="303.1" y="162.7">3</text>
<text x="303.1" y="166.2">4</text>
<text x="307.6" y="164.1">GND</text>
<text x="307.6" y="167.6">3V3</text>
<text x="329.6" y="164.1">SCK</text>
<text x="331.5" y="167.6">SO</text>
<text x="338.7" y="162.7">14</text>
<text x="338.7" y="166.2">13</text>
<text x="303.1" y="169.7">5</text>
<text x="303.1" y="173.2">6</text>
<text x="307.6" y="171.1">SDA</text>
<text x="332.7" y="171.1">SI</text>
<text x="338.7" y="169.7">12</text>
<text x="338.7" y="173.2">11</text>
<text x="303.1" y="176.8">7</text>
<text x="307.6" y="174.7">SCL</text>
<text x="307.6" y="178.2">RST</text>
<text x="328.7" y="178.2">WAK</text>
<text x="331.8" y="174.7">CS</text>
<text x="338.7" y="176.8">10</text>
<text x="303.1" y="180.3">8</text>
<text x="307.6" y="181.7">INT</text>
<text x="329.9" y="181.7">RST</text>
<text x="338.7" y="180.3">9</text>
<text x="96" y="190.4" transform="rotate(-90 96 190.4)">3</text>
<text x="99.5" y="190.4" transform="rotate(-90 99.5 190.4)">2</text>
<text x="103" y="190.4" transform="rotate(-90 103 190.4)">1</text>
<text x="97.7" y="196.9" transform="rotate(-90 97.7 196.9)">D+</text>
<text x="101.2" y="195.7" transform="rotate(-90 101.2 195.7)">D-</text>
<text x="104.8" y="200.7" transform="rotate(-90 104.8 200.7)">VBUS</text>
<text x="313" y="207.5">1</text>
<text x="317.5" y="208.9">VCC</text>
<text x="313" y="211">2</text>
<text x="313" y="214.5">3</text>
<text x="317.5" y="212.4">GND</text>
<text x="317.5" y="215.9">SCL</text>
<text x="313" y="218.1">4</text>
<text x="317.5" y="219.5">SDA</text>
<text x="313" y="228.6">5</text>
<text x="317.5" y="230">INT</text>
<text x="173.9" y="257.9" transform="rotate(-90 173.9 257.9)">14</text>
<text x="177.4" y="257.9" transform="rotate(-90 177.4 257.9)">13</text>
<text x="118.5" y="260.7" transform="rotate(-90 118.5 260.7)">2</text>
<text x="122.1" y="260.7" transform="rotate(-90 122.1 260.7)">3</text>
<text x="125.6" y="260.7" transform="rotate(-90 125.6 260.7)">1</text>
<text x="172.5" y="264.4" transform="rotate(-90 172.5 264.4)">14</text>
<text x="176" y="264.4" transform="rotate(-90 176 264.4)">13</text>
</g>
<g font-size="3.2">
<text x="85.4" y="190.4" transform="rotate(-90 85.4 190.4)">6</text>
<text x="88.9" y="190.4" transform="rotate(-90 88.9 190.4)">5</text>
<text x="92.4" y="190.4" transform="rotate(-90 92.4 190.4)">4</text>
<text x="87.1" y="199.1" transform="rotate(-90 87.1 199.1)">GND</text>
<text x="90.7" y="199.1" transform="rotate(-90 90.7 199.1)">GND</text>
<text x="94.2" y="199.1" transform="rotate(-90 94.2 199.1)">GND</text>
</g>
<g font-size="2.8" fill="#840000">
<text x="201.7" y="35.2">VUSB</text>
<text x="212.9" y="33.9">49</text>
<text x="140.1" y="39.2">1</text>
<text x="147.8" y="40.5">GND</text>
<text x="203.4" y="40.5">VIN</text>
<text x="212.9" y="39.2">48</text>
<text x="140.1" y="42.7">2</text>
<text x="140.1" y="46.2">3</text>
<text x="147.8" y="44">0_PWM_RX1_CRX2_CS1</text>
<text x="147.8" y="47.6">1_PWM_TX1_CTX2_MISO1</text>
<text x="203.4" y="47.6">3V3</text>
<text x="203.4" y="44">GND</text>
<text x="212.9" y="46.2">46</text>
<text x="212.9" y="42.7">47</text>
<text x="140.1" y="53.3">5</text>
<text x="140.1" y="49.7">4</text>
<text x="147.8" y="51.1">2_PWM_OUT2</text>
<text x="174.6" y="51.1">23_PWM_A9_CRX1_MCLK1</text>
<text x="212.9" y="53.3">44</text>
<text x="212.9" y="49.7">45</text>
<text x="140.1" y="56.8">6</text>
<text x="147.8" y="54.6">3_PWM_LRCLK2</text>
<text x="147.8" y="58.2">4_PWM_BCLK2</text>
<text x="183.1" y="58.2">21_A7_RX5_BCLK1</text>
<text x="184.8" y="54.6">22_PWM_A8_CTX1</text>
<text x="212.9" y="56.8">43</text>
<text x="140.1" y="60.3">7</text>
<text x="140.1" y="63.9">8</text>
<text x="147.8" y="61.7">5_PWM_IN2</text>
<text x="147.8" y="65.2">6_PWM_OUT1D</text>
<text x="181.4" y="61.7">20_A6_TX5_LRCLK1</text>
<text x="184.8" y="65.2">19_PWM_A5_SCL0</text>
<text x="212.9" y="63.9">41</text>
<text x="212.9" y="60.3">42</text>
<text x="140.1" y="70.9">10</text>
<text x="140.1" y="67.4">9</text>
<text x="147.8" y="68.7">7_PWM_RX2_OUT1A</text>
<text x="184.8" y="68.7">18_PWM_A4_SDA0</text>
<text x="212.9" y="70.9">39</text>
<text x="212.9" y="67.4">40</text>
<text x="140.1" y="74.4">11</text>
<text x="140.1" y="78">12</text>
<text x="147.8" y="72.3">8_PWM_TX2_IN1</text>
<text x="147.8" y="75.8">9_PWM_OUT1C</text>
<text x="184.8" y="75.8">16_A2_RX4_SCL1</text>
<text x="184.8" y="72.3">17_A3_TX4_SDA1</text>
<text x="212.9" y="78">37</text>
<text x="212.9" y="74.4">38</text>
<text x="140.1" y="81.5">13</text>
<text x="147.8" y="79.3">10_PWM_CS_MQSR</text>
<text x="147.8" y="82.8">11_PWM_MOSI_CTX114_PWM_A0_TX3_SPDIF&gt;</text>
<text x="174.6" y="79.3">15_PWM_A1_RX3_SPDIF&lt;</text>
<text x="212.9" y="81.5">36</text>
<text x="140.1" y="85">14</text>
<text x="140.1" y="88.5">15</text>
<text x="147.8" y="86.4">12_PWM_MISO_MQSL 13_PWM_SCK_CRX1_LED</text>
<text x="147.8" y="89.9">3V3</text>
<text x="203.4" y="89.9">GND</text>
<text x="212.9" y="85">35</text>
<text x="212.9" y="88.5">34</text>
<text x="140.1" y="92.1">16</text>
<text x="140.1" y="95.6">17</text>
<text x="147.8" y="93.4">24_PWM_A10_TX6_SCL2</text>
<text x="189.9" y="93.4">41_A1_MIS01</text>
<text x="212.9" y="95.6">32</text>
<text x="212.9" y="92.1">33</text>
<text x="140.1" y="99.1">18</text>
<text x="147.8" y="97">25_PWM_A11_RX6_SDA2</text>
<text x="147.8" y="100.5">26_A12_MOSI1</text>
<text x="189.9" y="100.5">39_DAT2_TX5</text>
<text x="191.6" y="97">40_A16_CS1</text>
<text x="212.9" y="99.1">31</text>
<text x="140.1" y="102.7">19</text>
<text x="140.1" y="106.2">20</text>
<text x="147.8" y="104">27_A13_SCK1</text>
<text x="147.8" y="107.5">28_PWM_RX7</text>
<text x="183.1" y="107.5">37_PWM_CMD_SCK2</text>
<text x="189.9" y="104">38_DAT3_RX5</text>
<text x="212.9" y="106.2">29</text>
<text x="212.9" y="102.7">30</text>
<text x="140.1" y="109.7">21</text>
<text x="140.1" y="113.2">22</text>
<text x="147.8" y="111.1">29_PWM_TX7</text>
<text x="184.8" y="111.1">36_PWM_CLK_CS2</text>
<text x="212.9" y="113.2">27</text>
<text x="212.9" y="109.7">28</text>
<text x="140.1" y="116.8">23</text>
<text x="147.8" y="114.6">30_CRX3</text>
<text x="147.8" y="118.1">31_CTX3</text>
<text x="186.5" y="118.1">34_DAT1_MISO2</text>
<text x="186.5" y="114.6">35_DAT0_MOSI2</text>
<text x="212.9" y="116.8">26</text>
<text x="140.1" y="120.3">24</text>
<text x="147.8" y="121.7">32_OUT1B</text>
<text x="188.2" y="121.7">33_PWM_MCLK2</text>
<text x="212.9" y="120.3">25</text>
<text x="140.1" y="127.4">66</text>
<text x="140.1" y="130.9">67</text>
<text x="147.8" y="128.7">D-</text>
<text x="205.1" y="131.4">R-</text>
<text x="212.9" y="130">65</text>
<text x="140.1" y="136.2">55</text>
<text x="147.8" y="137.5">5V</text>
<text x="147.8" y="132.2">D+</text>
<text x="156.1" y="133.1" transform="rotate(-90 156.1 133.1)">USB</text>
<text x="158.7" y="135.6" transform="rotate(-90 158.7 135.6)">Device</text>
<text x="203.4" y="134.9">GND</text>
<text x="212.9" y="137.1">63</text>
<text x="212.9" y="133.5">64</text>
<text x="140.1" y="139.7">56</text>
<text x="140.1" y="143.2">57</text>
<text x="147.8" y="141.1">D-</text>
<text x="205.1" y="141.9">T-</text>
<text x="205.1" y="138.4">T+</text>
<text x="212.9" y="140.6">62</text>
<text x="140.1" y="146.8">58</text>
<text x="147.8" y="144.6">D+</text>
<text x="147.8" y="148.1">GND</text>
<text x="156.1" y="147.2" transform="rotate(-90 156.1 147.2)">USB</text>
<text x="158.7" y="148.1" transform="rotate(-90 158.7 148.1)">Host</text>
<text x="200.2" y="147" transform="rotate(-90 200.2 147)">Ethernet</text>
<text x="203.4" y="145.5">LED</text>
<text x="205.1" y="149">R+</text>
<text x="212.9" y="147.6">60</text>
<text x="212.9" y="144.1">61</text>
<text x="140.1" y="150.3">59</text>
<text x="147.8" y="151.6">GND</text>
<text x="168.9" y="152.4" transform="rotate(-90 168.9 152.4)">VBAT</text>
<text x="174.2" y="152.4" transform="rotate(-90 174.2 152.4)">3V3</text>
<text x="179.5" y="152.4" transform="rotate(-90 179.5 152.4)">GND</text>
<text x="184.8" y="152.4" transform="rotate(-90 184.8 152.4)">PROGRAM</text>
<text x="190.1" y="152.4" transform="rotate(-90 190.1 152.4)">ON_OFF</text>
<text x="167.5" y="160.2" transform="rotate(-90 167.5 160.2)">50</text>
<text x="172.8" y="160.2" transform="rotate(-90 172.8 160.2)">51</text>
<text x="178.1" y="160.2" transform="rotate(-90 178.1 160.2)">52</text>
<text x="183.4" y="160.2" transform="rotate(-90 183.4 160.2)">53</text>
<text x="188.7" y="160.2" transform="rotate(-90 188.7 160.2)">54</text>
</g>
<g font-size="2.8" fill="#800">
<text x="206.2" y="248.9" transform="rotate(-90 206.2 248.9)">J1</text>
<text x="209.7" y="249" transform="rotate(-90 209.7 249)">J2</text>
<text x="213.3" y="248.9" transform="rotate(-90 213.3 248.9)">J3</text>
<text x="216.8" y="249" transform="rotate(-90 216.8 249)">J4</text>
<text x="220.3" y="248.9" transform="rotate(-90 220.3 248.9)">J5</text>
<text x="223.8" y="249" transform="rotate(-90 223.8 249)">J6</text>
<text x="227.4" y="249" transform="rotate(-90 227.4 249)">J7</text>
<text x="230.9" y="248.9" transform="rotate(-90 230.9 248.9)">J8</text>
</g>
<g font-size="2.5" fill="#800">
<text x="194" y="208.1" transform="rotate(-90 194 208.1)">GND</text>
<text x="199.3" y="206" transform="rotate(-90 199.3 206)">NC</text>
<text x="204.6" y="207.7" transform="rotate(-90 204.6 207.7)">TD+</text>
<text x="215.2" y="206.8" transform="rotate(-90 215.2 206.8)">TD-</text>
<text x="218.7" y="208.1" transform="rotate(-90 218.7 208.1)">RD+</text>
<text x="229.2" y="207.1" transform="rotate(-90 229.2 207.1)">RD-</text>
<text x="195.8" y="219.9" transform="rotate(-90 195.8 219.9)">2KV</text>
<text x="199.3" y="222.5" transform="rotate(-90 199.3 222.5)">1000pF</text>
<text x="206.4" y="255.1" transform="rotate(-90 206.4 255.1)">TX+</text>
<text x="209.9" y="254.1" transform="rotate(-90 209.9 254.1)">TX-</text>
<text x="213.4" y="255.5" transform="rotate(-90 213.4 255.5)">RX+</text>
<text x="224" y="254.4" transform="rotate(-90 224 254.4)">RX-</text>
<text x="197.6" y="258.2" transform="rotate(-90 197.6 258.2)">4X75 ohms</text>
</g>
<g font-size="2.5" fill="#00f">
<text x="68.6" y="225.1">VIN</text>
<text x="74.6" y="223.3">1</text>
<text x="74.6" y="226.9">2</text>
<text x="67.5" y="228.6">GND</text>
<text x="67.5" y="232.2">+VO</text>
<text x="74.6" y="230.4">3</text>
</g>
<g font-size="2.1" fill="#840000">
<text x="185.1" y="40.3">(3.6v to 5.5v)</text>
<text x="187" y="47.3">(250mA max)</text>
</g>
</svg>
